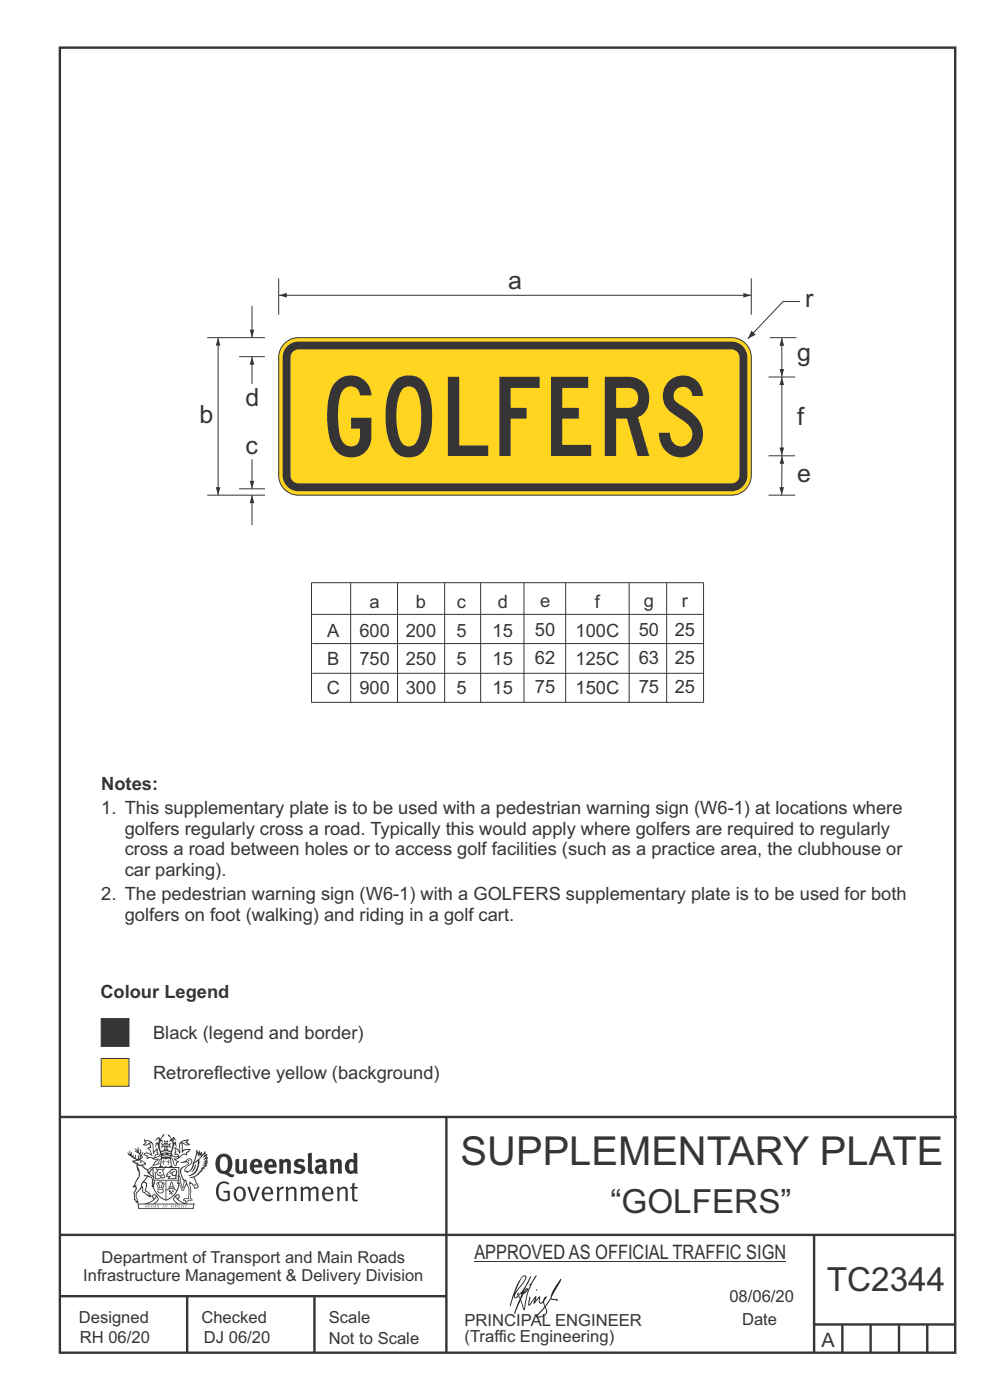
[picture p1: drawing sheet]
<svg xmlns="http://www.w3.org/2000/svg" width="210mm" height="297mm" viewBox="0 0 210 297" stroke-linecap="round" stroke-linejoin="round" font-family="sans-serif">
<g fill="none" stroke="#373435" stroke-width=".51">
<path d="M12.7 10.1h189.9v276.9h-189.9zM12.7 237h190.3M94.7 236.9v50.1M12.7 262h190M12.7 275h82M39.7 275v12M66.7 275v12M172.7 262v25M172.7 281h30M178.7 281v6M184.7 281v6M190.7 281v6"/>
<path d="M196.7 281v6"/>
</g>
<path d="M21.5 216.1h5.9v5.9h-5.9z" fill-rule="evenodd" fill="#373435" stroke="#373435" stroke-width=".21"/>
<path d="M21.5 224.6h5.9v5.9h-5.9z" fill-rule="evenodd" fill="#ffd520" stroke="#373435" stroke-width=".21"/>
<g fill="#373435">
<path d="M47 245.6a2.55 2.55 0 0 0 0 2.7l.3 .1a.81 .81 0 0 0 1-.9v-.6a1.04 1.04 0 0 0-1.1-1.4zM46.3 245.2a1.82 1.82 0 0 1 2.1-.2 1.82 1.82 0 0 1 .9 1.9 2.29 2.29 0 0 1-.8 1.9l.7 .4h.5l-.2 .5a2.87 2.87 0 0 1-2-.6 2.12 2.12 0 0 1-1.6-3.2z" fill-rule="evenodd"/>
<path d="M49.9 246l.8-.2v2a.46 .46 0 0 0 .3 .7 .46 .46 0 0 0 .6-.3v-2.2l.7-.2v2.4l.2 .6-.5 .3-.3-.3a1.02 1.02 0 0 1-1.2 .2 1.02 1.02 0 0 1-.6-1z" fill-rule="evenodd"/>
<path d="M54 246.6l-.1 .5h.9a.49 .49 0 0 0-.2-.6 .49 .49 0 0 0-.6 .1zM53.4 246.3a1.34 1.34 0 0 1 1.6-.3 1.34 1.34 0 0 1 .7 1.5v.2h-1.8a.77 .77 0 0 0 .5 .8 .77 .77 0 0 0 .9-.3l.3 .5a1.59 1.59 0 0 1-2 .1 1.59 1.59 0 0 1-.5-2z" fill-rule="evenodd"/>
<path d="M57.1 246.6l-.2 .5h1a.49 .49 0 0 0-.2-.6 .49 .49 0 0 0-.6 .1zM56.4 246.3a1.34 1.34 0 0 1 1.6-.3 1.34 1.34 0 0 1 .7 1.5v.2h-1.8a.77 .77 0 0 0 .5 .8 .77 .77 0 0 0 .9-.3l.4 .5a1.59 1.59 0 0 1-2.1 .1 1.59 1.59 0 0 1-.5-2z" fill-rule="evenodd"/>
<path d="M59.2 246l.7-.2 .1 .4a.95 .95 0 0 1 1-.3 .95 .95 0 0 1 .7 .8v2.3h-.8v-2.3a.46 .46 0 0 0-.8 .1v2.2h-.8z" fill-rule="evenodd"/>
<path d="M62.6 246.2a1.75 1.75 0 0 1 2-.1l-.2 .6-.6-.2a.43 .43 0 0 0-.6 .2l.4 .4a1.04 1.04 0 0 1 1.2 1.1 1.04 1.04 0 0 1-1.4 .9l-1.2-.4 .3-.6 1 .4 .4-.4a.88 .88 0 0 0-1-.5l-.4-.2-.1-.4z" fill-rule="evenodd"/>
<path d="M65.3 244.7l.8-.2 .1 3.8 .3 .2 .1 .5a.88 .88 0 0 1-1-.1 .88 .88 0 0 1-.3-.9z" fill-rule="evenodd"/>
<path d="M67.8 247.7a.43 .43 0 0 0-.1 .7 .43 .43 0 0 0 .7-.1v-.7zM66.8 246.3a1.7 1.7 0 0 1 2.4 .1v1.9l.3 .4-.4 .5-.5-.4a1.03 1.03 0 0 1-1.7-.1 1.03 1.03 0 0 1 .8-1.6h.7v-.4a.8 .8 0 0 0-1.2 .2z" fill-rule="evenodd"/>
<path d="M70 246l.7-.2 .1 .4a.95 .95 0 0 1 1-.3 .95 .95 0 0 1 .7 .8v2.3h-.8v-2.3a.46 .46 0 0 0-.8 .1v2.2h-.8z" fill-rule="evenodd"/>
<path d="M74.3 246.6a1.48 1.48 0 0 0 0 1.7l.5 .1 .2-.2v-1.5l-.3-.1zM75 244.5l.8 .2 .1 4.3h-.7l-.1-.2a1.26 1.26 0 0 1-1.4 .1 1.26 1.26 0 0 1-.5-1.4 1.29 1.29 0 0 1 .4-1.3 1.29 1.29 0 0 1 1.4-.1z" fill-rule="evenodd"/>
<path d="M46.4 251a1.72 1.72 0 0 1 2.3 .1l-.3 .3a1.24 1.24 0 0 0-1.4-.2 1.24 1.24 0 0 0-.6 1.3 1.49 1.49 0 0 0 1.2 2l.7-.2v-1.2h-.8l-.1-.5h1.4v2a1.93 1.93 0 0 1-2.3-.1 1.93 1.93 0 0 1-.7-2.2l.2-.7z" fill-rule="evenodd"/>
<path d="M50.4 252.3a1.65 1.65 0 0 0 .2 2.2 .99 .99 0 0 0 1-1.5 .78 .78 0 0 0-.4-.8 .78 .78 0 0 0-.8 .1zM50 252a1.33 1.33 0 0 1 1.6 0 1.33 1.33 0 0 1 .5 1.4 1.31 1.31 0 0 1-1.3 1.5 1.31 1.31 0 0 1-1.2-1.6v-.5z" fill-rule="evenodd"/>
<path d="M52.5 251.8l.5-.1 .8 2.6 .8-2.5h.5l-1.1 3h-.5z" fill-rule="evenodd"/>
<path d="M56.3 252.3l-.2 .7h1.3a.7 .7 0 0 0-.3-.8 .7 .7 0 0 0-.8 .1zM55.9 252.2a1.22 1.22 0 0 1 1.5-.3 1.22 1.22 0 0 1 .5 1.5h-1.8a.93 .93 0 0 0 .5 1 .93 .93 0 0 0 1.1-.2l.2 .3a1.43 1.43 0 0 1-1.8 .2 1.43 1.43 0 0 1-.6-1.8z" fill-rule="evenodd"/>
<path d="M58.7 251.9l.4-.2 .1 .5 .4-.3 .6-.1-.1 .5a.66 .66 0 0 0-.9 .6v1.9h-.4z" fill-rule="evenodd"/>
<path d="M60.6 251.9l.4-.1 .1 .4a.94 .94 0 0 1 1-.4 .94 .94 0 0 1 .8 .7v2.3h-.5l-.1-2.5a.81 .81 0 0 0-1.2 .3v2.2h-.4z" fill-rule="evenodd"/>
<path d="M63.7 251.9l.5-.1 .1 .4 .4-.3a.78 .78 0 0 1 1.2 .3 .9 .9 0 0 1 .9-.5 .9 .9 0 0 1 .8 .9v2.2h-.5l-.1-2.4a.67 .67 0 0 0-1.1 .2v2.2h-.5v-2.3l-.4-.3-.7 .4v2.2h-.5z" fill-rule="evenodd"/>
<path d="M69.1 252.3l-.2 .7h1.3a.7 .7 0 0 0-.3-.8 .7 .7 0 0 0-.8 .1zM68.7 252.2a1.22 1.22 0 0 1 1.5-.3 1.22 1.22 0 0 1 .5 1.5h-1.8a.93 .93 0 0 0 .4 1 .93 .93 0 0 0 1.2-.2l.2 .3a1.44 1.44 0 0 1-1.8 .2 1.44 1.44 0 0 1-.6-1.8z" fill-rule="evenodd"/>
<path d="M71.5 251.9l.4-.1 .1 .4a.94 .94 0 0 1 1-.4 .94 .94 0 0 1 .8 .7v2.3h-.5l-.1-2.5a.81 .81 0 0 0-1.2 .3v2.2h-.4z" fill-rule="evenodd"/>
<path d="M74.7 251.1l.5-.1v.8h.7l-.1 .4h-.6v2.2l.1 .1h.5l.1 .3a.75 .75 0 0 1-1.2-.6v-2h-.4v-.4h.4z" fill-rule="evenodd"/>
<path d="M30.8 242l1.1 .3-.9 .6h-.4l.6-.6zM31.8 242.6l.2-.1a2.44 2.44 0 0 1 .5 2l.1 .5 .6-1-.1 .5 .3 .3a.57 .57 0 0 0-.6 .8l-1-.1-.5 .1 .2-.5-.8-.2 .7-.2 .9 .5 .1-.1-.6-1.3-.2-.1 .5-.1zM30.7 241.6l-.1 .5 .2 .3-.6 .4a1.04 1.04 0 0 0 1.4-.1l.2 .7-.3 .1-.2 .3a.94 .94 0 0 1 .8 1.1l-.2-.1a1.16 1.16 0 0 0-1.5-.1l.3 .4 .4 .2 .1 .5 .2 .2 .1-.2a.94 .94 0 0 1 1.1 .2h.8l-1.2 1.3a1.13 1.13 0 0 0 1.2-.3h.4v-.5l.4-.7a.83 .83 0 0 0-.6 1.1l-.3-.1-.7 .3 1.1-1.3-.5 .1-.5-.1 1.3-.5-.1-.1-.9 .3v-.3l.2-.2 .3 .1 .1-.3-.2-.4 .1-.6-.2-.3-.7 .9v-.7a1.42 1.42 0 0 0-1.6-1.8z" fill-rule="evenodd"/>
<path d="M38.5 242.4l.5-.3 .7-.1-.6 .4 .8 .4h-.3zM38.3 242.6h.2l.1 2a1.69 1.69 0 0 1 1.6-.7l-.8 .5 .1 .5a1.1 1.1 0 0 0-1.5 .6l-.1-.4-.2-.3h-.5l.3-.4-.3-.7a1.42 1.42 0 0 1 .9 1.1l.2-.1zM37.1 243.3l.1 1-.2 .3 .1 .5 .5-.1 .2 .2a.96 .96 0 0 1-1.2-.1l-.1 .1a1.06 1.06 0 0 0 1.3 .2v.1a.72 .72 0 0 1-.9 .3l.2 .4 .6 .3-.4 .1-.1 .7-.2-.4-.4-1.1-.4-.4 .4 .9a1.54 1.54 0 0 0 .7 1.2l.2-.3a.58 .58 0 0 1 .4-.7l.2-.2h-.3l-.5-.3 .9-.5a.93 .93 0 0 1 1.2-.5v.2l.2-.1 .1-.5a.99 .99 0 0 0 .7-.9l-1.3 .1-.3 .3-.1-1.5 .9 .4 .9-.3h-.4l-.5-.4 .4-.7-.6 .2a1.46 1.46 0 0 0-1.4 2.1l.1 .4-.3-.4z" fill-rule="evenodd"/>
<path d="M35.6 246.1h.2l-.1 .4 .4 .1h-.4v.5l-.1-.5-.3-.1h.3z" fill-rule="evenodd"/>
<path d="M34.6 246.1h.2v.4h.3l-.3 .1-.1 .5v-.5h-.4l.4-.1z" fill-rule="evenodd"/>
<path d="M34.3 245.9a.57 .57 0 0 1 .9 .2 .57 .57 0 0 1 .9-.2l.2 1.4-.2 .1a.57 .57 0 0 1-.9-.1 .69 .69 0 0 1-1.1 0zM34.2 245.2l-.3 2.1-.1 .4h2.9l-.2-.4-.3-2.1h-.2v.3l-.8-.1-.8 .1v-.3z" fill-rule="evenodd"/>
<path d="M34.2 249.5a.3 .3 0 0 0 .6 0 .3 .3 0 0 0-.6 0zM33.3 248.1l.3 .3-.3 .3a.79 .79 0 0 0 0 1.3l.8-.2-.1-.3a.55 .55 0 0 1-.7-.6h.1l.2 .3 .3 .1 .8-.1-.4-.8 .4-.3-.7 .1zM33 247.8l1.1 .3 .9-.3-.4 .7 .4 1.1a.56 .56 0 0 1-.8 .3l-.2 .1a.73 .73 0 0 1-.9 .1 .73 .73 0 0 1-.3-.9v-.4l.6-.4z" fill-rule="evenodd"/>
<path d="M35.6 249l.7-.5a.58 .58 0 0 1 1-.1 .58 .58 0 0 1-.4 .9l-.3-.3a.43 .43 0 0 1 .6-.3v-.1a.57 .57 0 0 0-.8 .2l-.2-.1-.3 .2 .5 .1a.55 .55 0 0 0 .8 .5v.5h-1.3l.4-.4-.2-.2-.6 .2 .2-.3-.2-.1zM35.4 248.9l-.1 .2a.39 .39 0 0 0 .2 .7l.3-.1-.2 .5h1.9l-.1-.8a.86 .86 0 0 0-.1-1.3 .86 .86 0 0 0-1.3 .4z" fill-rule="evenodd"/>
<path d="M36 251.9h.8v.2h-.8zM36.4 250.9l.2 .8h-.4zM36.4 250.6l-.3 .5-.1 .6h-.2v.5l-.7 .3 .2 .2a1.48 1.48 0 0 1 2.1 .1l.2-.1-.6-.5v-.5h-.2l-.1-.6z" fill-rule="evenodd"/>
<path d="M35.8 252.5l.4 .1 .1 .4 .3-.3-.2-.2a.38 .38 0 0 1 .5 .5l-.2-.2-.3 .3 .4 .2-.4 .2-.1-.3-.4 .3-.1-.1 .4-.4-.1-.1-.2 .1z" fill-rule="evenodd"/>
<path d="M34.5 251.1h.2v.2l-.2 .7-.2-.1zM33.6 252.4h.9v.2a.55 .55 0 0 1-.8 .4v-.2h-.2zM33.4 251.1h.2l.2 .8-.2 .1zM33.6 252.1h.8l.1 .1-.8 .1zM33.8 250.9h.5l-.2 1h-.1zM33.3 250.9l-.1 .3 .3 1.2a.48 .48 0 0 0-.1 .5 .48 .48 0 0 0 .5 .3l.5-.1a.49 .49 0 0 0 .2-.7l.3-1.2-.1-.3a1.42 1.42 0 0 0-1.5 0z" fill-rule="evenodd"/>
<path d="M33.7 248.7h.4l.1 .3h-.3z" fill-rule="evenodd"/>
<path d="M41.3 247.2l.3-.2-.2 .9-.6 .7h-.2l.5-.7z" fill-rule="evenodd"/>
<path d="M39.7 246.1l.3-.2 .5 .2a.88 .88 0 0 1-.6 1.1 1.22 1.22 0 0 0-.8 1.4l.5 .1a.72 .72 0 0 0 .9-.4l.5-.8 .2-.6 .8-.6v.3a2.85 2.85 0 0 1-2 2.8l.1 .1a2.13 2.13 0 0 0 1.9-1.4v-.3a2.01 2.01 0 0 0 .3-1.8l1.1-1.3-.4 1 .7-.5-.7 1 .8-.4-.8 .9 .7-.2-.9 .5 .8-.1-.8 .5h.8l-.9 .2 .3 .2h-.4l.2 .4h-.3l.1 .2h-.4l.2 .3h-.2a2.16 2.16 0 0 1-2 1l.1 .2h.4a.76 .76 0 0 1 .7 .7l.5 1.2-.6 .2a1.45 1.45 0 0 0-1.1-1.3l.2 1.8-.1 1.9 .4 .2a1.07 1.07 0 0 0-1.2 .4v-.3l-.5-.1a.87 .87 0 0 1 1.1-.1v-.8a4.4 4.4 0 0 0-.6-3.1v-.3h-.3a2.16 2.16 0 0 1-.7-2.2l.3-.3 1.2-.8a.55 .55 0 0 0-.4-.7zM37.8 249.5a.76 .76 0 0 1 .3 1.1l.6 1.6 .4-1.6h.2a.61 .61 0 0 1-.1 .9l-.3 .9h-.2l-.7-1.6-.3 .2a1.18 1.18 0 0 0 .1-1.5zM41.8 244.6l.2 .8 .3-.5v.6l.4-.5a1.9 1.9 0 0 1-1.1 1.4l-.4 .2zM38.3 246.7l1.3-.1 .2 .1v.3l-.5 .3a1.26 1.26 0 0 0-.9 1.9l.2 .7a1.84 1.84 0 0 1 .1 2l-.4-1.3a.96 .96 0 0 0-.4-1.2l-.4 .2a.78 .78 0 0 1 0 1.3l.1 .2h.4l.4 1.1a.38 .38 0 0 0 .2 .4 .38 .38 0 0 0 .4-.1l.6-1.2a2.94 2.94 0 0 1 .4 2.5l-.1 .5h-.8l-.3 .3v.2l.4-.1 .1 .4 .2 .1a1.02 1.02 0 0 1 1.3-.4v-.4l-.3-.2 .1-1.7-.3-1.4 .1 .1a1.14 1.14 0 0 1 .8 .9 .63 .63 0 0 0 .8-.2 .63 .63 0 0 0-.1-.8l-.7-1.3 .9-.6 .2-.3 .3-.1-.1-.2h.4l-.1-.3h.3l-.1-.3 .5-.1-.2-.2 .6-.4v-.2l-.2 .1 .4-.6-.3 .1 .3-.5-.4 .1 .4-.5v-.4l-.3 .2 .2-.6-.1-.2-.4 .2v-.8l-.6 .9-.2-.8-.2 .5-.3-.8-.1 .6-.5-.8-.1 1.4-.6 1.9a1.81 1.81 0 0 1-1 1.4l-.6-.2a1.75 1.75 0 0 1 1.1-1.2 .75 .75 0 0 0 .1-1.3 .75 .75 0 0 0-1.1 .5z" fill-rule="evenodd"/>
<path d="M41.2 251.3l.3-.1 .2 .3h-.4z" fill-rule="evenodd"/>
<path d="M29.4 255.5h11.6l-.1 .8h-11.4zM31.4 255.4l.4-.2a2.48 2.48 0 0 0 1.4-1.3l.3 .6-.5 .6-.5 .3zM32.5 253.7l.3-.1 .2 .1-.3 .6zM37.2 253.9a2.65 2.65 0 0 0 1.8 1.5h-1.1l-.5-.3-.5-.6zM37.4 253.7l.2-.1 .3 .1-.3 .6zM29.2 255.3l.1 1.2h11.8l.2-1.1-.2-.1a4.1 4.1 0 0 1-3.3-.8l.3-.4-.1-.6a1.06 1.06 0 0 0-1.3 .9l.2 .4 .6 .6h-4.7l.3-.2a.84 .84 0 0 0 .6-.7 .84 .84 0 0 0-.5-.8l-.3-.3-.5 .1-.1 .6 .3 .4a4.2 4.2 0 0 1-3.4 .8z" fill-rule="evenodd"/>
<path d="M31 255.8l.1 .2h-.2zM31 255.7l-.3 .5 .4-.1 .2 .1z" fill-rule="evenodd"/>
<path d="M31.4 255.7h.2v.4a.25 .25 0 0 0 .2-.1 .25 .25 0 0 0-.1-.3h.1a.29 .29 0 0 1 0 .4 .29 .29 0 0 1-.4 0 .29 .29 0 0 1 0-.4z" fill-rule="evenodd"/>
<path d="M32.2 255.7a.22 .22 0 0 1 .3 .2 .22 .22 0 0 1-.3 .2zM32 255.7l.1 .5a.33 .33 0 0 0 .4 0 .33 .33 0 0 0 0-.5 .33 .33 0 0 0-.5 0z" fill-rule="evenodd"/>
<path d="M32.9 255.8l.1 .2h-.2zM32.9 255.7l-.2 .5 .3-.1 .2 .1z" fill-rule="evenodd"/>
<path d="M33.3 255.7h.2l.1 .2 .2-.2-.2 .2 .2 .3-.3-.2v.2h-.2l.2-.3z" fill-rule="evenodd"/>
<path d="M34.7 255.8l.1 .2h-.2zM34.7 255.7l-.3 .5 .4-.1 .2 .1z" fill-rule="evenodd"/>
<path d="M35 255.7h.5h-.2v.5h-.2l.1-.5z" fill-rule="evenodd"/>
<path d="M36.2 255.7h.3h-.1v.2h.1h-.1v.3h-.2z" fill-rule="evenodd"/>
<path d="M36.7 255.7h.2v.5h-.2z" fill-rule="evenodd"/>
<path d="M37.3 255.7a.22 .22 0 0 1 .3 .2 .22 .22 0 0 1-.3 .2zM37.1 255.7v.5a.33 .33 0 0 0 .5 0 .33 .33 0 0 0 0-.5 .33 .33 0 0 0-.5 0z" fill-rule="evenodd"/>
<path d="M37.8 255.7h.4h-.2v.2h.1h-.1v.2l.2 .1h-.4z" fill-rule="evenodd"/>
<path d="M38.4 255.7h.2l-.1 .4 .2 .1h-.3z" fill-rule="evenodd"/>
<path d="M38.9 255.7h.2v.5h-.2z" fill-rule="evenodd"/>
<path d="M39.3 255.7h.2l-.1 .1 .2 .3-.2 .1h-.1v-.1h.2z" fill-rule="evenodd"/>
<path d="M34.2 244.5a1.51 1.51 0 0 1 2.1 .2 2.67 2.67 0 0 0-2.1 0zM35.7 244.7l.5 .2v.2l-.4-.1zM34.6 244.8l.5-.1 .1 .2-.4 .1zM34.1 245l.2 .1-.3 .1zM35 244l.2-.2 .3 .2zM34.9 242.8h.2v.4h-.2zM35 242.2l.2 .2 .2-.2-.1 .4h-.2zM35.1 243.4h.2l.1 .4-.2-.2-.2 .2zM35.3 242.8h.2v.4h-.2zM34.4 242.8l.3 .1 .1 .2-.4 .2 .2-.3zM35.7 242.9l.3-.1-.2 .2 .2 .3-.4-.2zM32.7 242l1-.5-.1 1-.2-.1-.3 .1-.3 1.1 .5-1 .3 .9a1.84 1.84 0 0 1 .2 1.7l.4 .2a2.48 2.48 0 0 1 2.2 0l.2-.3-.2-.6 .7-1.8 .4 .7-.2-1.1-.2-.1-.2 .3v-.9l.6 .4-.6-.7-.3 .1-.1 .4-.5-.9-.5-.3 .2 .4 .6 .6-.5 .8 .5-.4a2.06 2.06 0 0 1-.1 2.2l-.5-.2-.2-.6 .2-.1 .7 .2-.4-.5 .4-.5-.7 .2-.2-.1 .2-.8-.5 .4-.5-.4 .2 .8-.2 .1-.7-.2 .4 .5-.4 .5 .8-.2 .1 .1-.2 .6-.5 .3a2.02 2.02 0 0 1 0-2.3l.3 .5-.1-.6-.3-.1 .8-1.2-.4 .3-.5 .7-.2-.3a.8 .8 0 0 0-.8 .5z" fill-rule="evenodd"/>
<path d="M29.2 247.2l.3 .2a.61 .61 0 0 1 .8 .3l.3 .2a.8 .8 0 0 1 .6 1l.4 .1 .6 .6a1 1 0 0 1 .4 1l-.1 .7v-.5h-.1a.96 .96 0 0 0-.8-1.3l-.2-.2h-.7l-.1-.1-.1 .1 .1 .3h.6l-1.2 1.4-.2 .9-.4 .6a1.33 1.33 0 0 0-.5 1.8l.2 .5a1.26 1.26 0 0 1-.5-1.4l-.1-.4a1.56 1.56 0 0 0 .4-1.7l-.3 .2 .2-.5a3.2 3.2 0 0 0 .7-3zM30.4 251h.4a2.06 2.06 0 0 1-.1 1.7l.7 .4 .4 .5-.6-.2-.8-.6-.1-.9a.51 .51 0 0 1 .1-.9zM28.6 246.4a1.52 1.52 0 0 1 2.1 .6l-1.1 .1-.2-.1-.1-.4-.5 .1zM27.5 244.1v.9l-.3-.5-.1 .1a3.1 3.1 0 0 0 1.9 1.5l-1 .1 .5 .6 .5 .1 .1 1.1a1.84 1.84 0 0 1-.3 2.5l-.4 .9-.3 .4 .2 .1 .4-.1 .1 .4-.2 .5-.3 .2 .1 1.8 .2-.1 .3 .6h.1l.5-.1-.2-.4a1.3 1.3 0 0 1-.1-1.7l.9-1.1 .2 1.1 .5 .2 .5 .6 .1-.2 .2 .4 .5-.1a1.85 1.85 0 0 0-1.2-1.3l.1-.3a1.39 1.39 0 0 0 0-1.5h-.5l.5-.6a.66 .66 0 0 1 .9-.4 .66 .66 0 0 1 .3 .9l-.1 .4h.2v.1l-.1 .3 .2 .5 .1-.3a2.24 2.24 0 0 0 .1-2.2 .73 .73 0 0 1-.7-.6 .73 .73 0 0 1 .6-.8v-.2a.94 .94 0 0 0-.9 .8 .48 .48 0 0 1-.1-.5 .48 .48 0 0 1 .5-.3l.5-.3a.51 .51 0 0 0-.8 .2l-.4 .3-1.1-.8 .6-.1 .2-.5-1.2-.6 .5-.5v-.4l-.4 .5v-.2a.69 .69 0 0 0 .2-1.1v.5l-.2 .2v-1l-.3-.3 .1 .6-.1 .2-.4-1.2v.6l-.6-.3 .5 .6-.6-.2 .3 .3a1 1 0 0 1 .7 1.5l-.2-.8v.8l-.5-.2v-.7l-.2 .6-.2-.1-.1-.6-.2 .4-.2-.2 .1-.7-.2 .5z" fill-rule="evenodd"/>
<path d="M29.6 246.6l.2-.2 .3 .3z" fill-rule="evenodd"/>
<path d="M32.4 247.6h5.6v2.1l-.2-.2v-1.7h-5.2v2.5h5.2v-.7l.1 .2-.1 1.1v-.4h-2.5v4a4.1 4.1 0 0 0 2.6-3.6l.1-.1a4 4 0 0 1-2.8 3.9 4.2 4.2 0 0 1-2.8-4.7l.1 1.3 .1-.1a3.8 3.8 0 0 0 2.5 3.3v-4h-2.5l-.2-.8z" fill-rule="evenodd"/>
<circle cx="40" cy="246.2" r=".17"/>
</g>
<path d="M100.6 267.7h66.2" fill="none" stroke="#373435" stroke-width=".21"/>
<g fill="#252726">
<path d="M111.6 273.7l.2-.2-.5 .7zM110.4 274.5l.3 .1-.3 .8-.3-.5zM110.9 270.9h.5a9.3 9.3 0 0 1-2 3.1l-.1 .3 1-2.5zM110.6 271a14.7 14.7 0 0 0-2.2 4.9l-.3 1.2 .1 .1 .8-2.3a.42 .42 0 0 0 .2 .6 .42 .42 0 0 0 .6-.3l.2-.1 .3 .5-1.2 3.2h.2l1.1-2.9 .6 1.9 .2 .2 .2-.5a13.5 13.5 0 0 1 2-6.2l.5-.5-.2-.2-1.5 2.1 .3-.1a14.9 14.9 0 0 0-1.3 5.1l-.4-1.2a1.39 1.39 0 0 1 .2-1.8l.1-.2a.92 .92 0 0 0 .8-1.2 .75 .75 0 0 0-.7 .7l-.2 .2 1.6-3.4h-.1l-.4 .7a10.5 10.5 0 0 1-2.1 3.3l.1-.5a.32 .32 0 0 0-.3 .2 .32 .32 0 0 0 0 .4l-.5 .4a3.2 3.2 0 0 1 1.1-2.3l.5-.6a2.49 2.49 0 0 0 .7-1.6l-.3-.2z" fill-rule="evenodd"/>
<path d="M115.6 277.5a1.15 1.15 0 0 1 .1 1.3 1.15 1.15 0 0 1-1.2 .5h-.5zM112.3 275.1l-.3 1.7 .3 .2 1.2-1.5-.3 1.1 1.2-1.2a.94 .94 0 0 0 .3 1.2l.5-.3 .3 .9-1.2 1.3a.98 .98 0 0 0-.5 1 1.9 1.9 0 0 0 2.3-1.3l-.1-.2a1.02 1.02 0 0 1 .3-1.4l.5-1 1.5 .3-.2-.4v.2l-1.1-.1v-.3l2-3.6 .1-.2-.1-.2-1.8 2.7a6.6 6.6 0 0 1-1.5 3l-.2-.2a1.01 1.01 0 0 1 .4-1.4l.1-.2-.2-.1-.4 .4-.2 .5-.5 .4-.2-.4 .1-.9-.2-.1-.8 1 .2-1h-.1l-1.4 1.8 .2-1.5v-.1z" fill-rule="evenodd"/>
<path d="M113.7 273.6l.3 .2h-.3z" fill-rule="evenodd"/>
</g>
<g fill="none" stroke="#373435" stroke-width=".21">
<path d="M46.3 71.6v33.5M66.2 130.4h82.9M66.3 136.5h82.9M74.4 123.6v25.5M84.3 123.6v25.5M94.3 123.6v25.5M102 123.6v25.5M111.1 123.6v25.5M120 123.6v25.5M133.5 123.6v25.5M141.4 123.6v25.5M66.3 142.8h82.9"/>
<path d="M149.2 149h-83.1v-25.4h83.1v25.5"/>
</g>
<g fill="#373435">
<path d="M46.3 71.6l.5 1.7h-1z"/>
<path d="M45.8 103.4h1l-.5 1.7z"/>
</g>
<path d="M53.5 64.9v6.7" fill="none" stroke="#373435" stroke-width=".21"/>
<path d="M53 69.9h.9l-.4 1.7z" fill="#373435"/>
<path d="M53.5 97.4v6.3" fill="none" stroke="#373435" stroke-width=".21"/>
<path d="M53 102h.9l-.4 1.7z" fill="#373435"/>
<path d="M53.5 75.7v5.7" fill="none" stroke="#373435" stroke-width=".21"/>
<path d="M53.5 75.7l.4 1.7h-.9z" fill="#373435"/>
<path d="M53.5 105.1v6.3" fill="none" stroke="#373435" stroke-width=".21"/>
<path d="M53.5 105.1l.4 1.6h-.9z" fill="#373435"/>
<path d="M44 71.6h12.2M50.7 75.7h5.5M59.2 62.6h100.2M44 105.1h12.2M50.7 103.7h5.5" fill="none" stroke="#373435" stroke-width=".21"/>
<g fill="#373435">
<path d="M59.2 62.6l1.7-.4v.9z"/>
<path d="M157.7 62.2l1.7 .4-1.7 .5z"/>
</g>
<path d="M165.9 96.7l-.1 8.4" fill="none" stroke="#373435" stroke-width=".21"/>
<g fill="#373435">
<path d="M165.9 96.7l.5 1.7h-1z"/>
<path d="M165.3 103.4h1l-.5 1.7z"/>
</g>
<path d="M165.8 71.7v8.3" fill="none" stroke="#373435" stroke-width=".21"/>
<g fill="#373435">
<path d="M165.8 71.7l.5 1.7h-.9z"/>
<path d="M165.4 78.3h.9l-.5 1.7z"/>
</g>
<path d="M165.8 80v16.6" fill="none" stroke="#373435" stroke-width=".21"/>
<g fill="#373435">
<path d="M165.8 80l.5 1.7h-.9z"/>
<path d="M165.4 95h.9l-.5 1.6z"/>
</g>
<path d="M169.7 64h-3.6l-7.5 7.9" fill="none" stroke="#373435" stroke-width=".21"/>
<path d="M159.4 70.2l.9 .8-1.7 .9z" fill="#373435"/>
<path d="M59.1 59.1v7.7M159.4 59.1v7.7M163 80h5.7M163.3 71.6h5.6M163 96.7h5.7M163 105.1h5.7" fill="none" stroke="#373435" stroke-width=".21"/>
<path d="M60.1 73.1a4.2 4.2 0 0 1 3.2-1.5h91.9a4.2 4.2 0 0 1 4.2 4.2v25.1a4.2 4.2 0 0 1-4.2 4.2h-91.9a4.2 4.2 0 0 1-4.2-4.2v-25.1a4.2 4.2 0 0 1 1-2.7z" fill-rule="evenodd" fill="#ffd520" stroke="#373435" stroke-width=".21"/>
<path d="M60.9 73.5a3.3 3.3 0 0 1 2.4-1h91.9a3.4 3.4 0 0 1 3.3 3.3v25.1a3.4 3.4 0 0 1-3.3 3.3h-91.9a3.4 3.4 0 0 1-3.3-3.3v-25.1a3.3 3.3 0 0 1 .9-2.3z" fill-rule="evenodd" fill="#373435"/>
<path d="M62.1 74.6l.8-.4 .4-.1h91.9a1.68 1.68 0 0 1 1.7 1.7v25.1a1.68 1.68 0 0 1-1.7 1.6h-91.9a1.68 1.68 0 0 1-1.7-1.6v-25.1l.1-.4z" fill-rule="evenodd" fill="#ffd520"/>
<text font-size="23.4" fill="#373435" x="67.9" y="96.8">GOLFERS</text>
<text font-size="8.5" fill="#373435" x="97.7" y="247.2">SUPPLEMENTARY PLATE</text>
<g font-size="7.1" fill="#373435">
<text x="129.5" y="257.3">“GOLFERS”</text>
<text x="175.4" y="274">TC2344</text>
</g>
<g font-size="5.3" fill="#373435">
<text x="107.8" y="61.2">a</text>
<text x="170.8" y="65.1">r</text>
<text x="169.1" y="76.7">g</text>
<text x="42.3" y="89.8">b</text>
<text x="52.1" y="86.2">d</text>
<text x="169.1" y="90.2">f</text>
<text x="52" y="96.2">c</text>
<text x="169.1" y="102.3">e</text>
</g>
<g font-size="4.2" fill="#373435">
<text x="100.6" y="267.2">APPROVED AS OFFICIAL TRAFFIC SIGN</text>
<text x="174.3" y="285.8">A</text>
</g>
<g font-size="3.9" fill="#373435">
<text x="78.4" y="129">a</text>
<text x="88.2" y="129">b</text>
<text x="96.9" y="129">c</text>
<text x="105.6" y="129">d</text>
<text x="114.6" y="128.8">e</text>
<text x="126.2" y="129">f</text>
<text x="136.6" y="128.8">g</text>
<text x="144.6" y="128.8">r</text>
<text x="69.4" y="135">A</text>
<text x="76.3" y="135.1">600</text>
<text x="86.1" y="135.1">200</text>
<text x="96.8" y="135.1">5</text>
<text x="104.5" y="135.1">15</text>
<text x="113.5" y="134.9">50</text>
<text x="122.1" y="135.1">100C</text>
<text x="135.5" y="134.9">50</text>
<text x="143.1" y="134.9">25</text>
<text x="69.4" y="141.1">B</text>
<text x="76.3" y="141.2">750</text>
<text x="86.1" y="141.2">250</text>
<text x="96.8" y="141.2">5</text>
<text x="104.5" y="141.2">15</text>
<text x="113.5" y="141">62</text>
<text x="122.1" y="141.2">125C</text>
<text x="135.5" y="141">63</text>
<text x="143.1" y="141">25</text>
<text x="69.3" y="147.2">C</text>
<text x="76.3" y="147.3">900</text>
<text x="86.1" y="147.3">300</text>
<text x="96.8" y="147.3">5</text>
<text x="104.5" y="147.3">15</text>
<text x="113.5" y="147.1">75</text>
<text x="122.1" y="147.3">150C</text>
<text x="135.5" y="147.1">75</text>
<text x="143.1" y="147.1">25</text>
<text x="21.5" y="167.6">Notes:</text>
<text x="21.5" y="172.8">1. This supplementary plate is to be used with a pedestrian warning sign (W6-1) at locations where</text>
<text x="26.5" y="177.1">golfers regularly cross a road. Typically this would apply where golfers are required to regularly</text>
<text x="26.5" y="181.4">cross a road between holes or to access golf facilities (such as a practice area, the clubhouse or</text>
<text x="26.5" y="185.8">car parking).</text>
<text x="21.5" y="191">2. The pedestrian warning sign (W6-1) with a GOLFERS supplementary plate is to be used for both</text>
<text x="26.5" y="195.3">golfers on foot (walking) and riding in a golf cart.</text>
<text x="21.3" y="211.8">Colour Legend</text>
<text x="32.5" y="220.5">Black (legend and border)</text>
<text x="32.5" y="228.9">Retroreflective yellow (background)</text>
</g>
<g font-size="3.5" fill="#373435">
<text x="21.6" y="267.9">Department of Transport and Main Roads</text>
<text x="17.7" y="271.8">Infrastructure Management &amp; Delivery Division</text>
<text x="16.7" y="280.6">Designed</text>
<text x="42.7" y="280.6">Checked</text>
<text x="69.7" y="280.6">Scale</text>
<text x="98.5" y="281.4">PRINCIPAL ENGINEER</text>
<text x="154.7" y="276.2">08/06/20</text>
<text x="157.4" y="281.2">Date</text>
<text x="16.9" y="284.8">RH 06/20</text>
<text x="43.2" y="284.8">DJ 06/20</text>
<text x="69.7" y="285.2">Not to Scale</text>
<text x="98.5" y="284.8">(Traffic Engineering)</text>
</g>
</svg>
